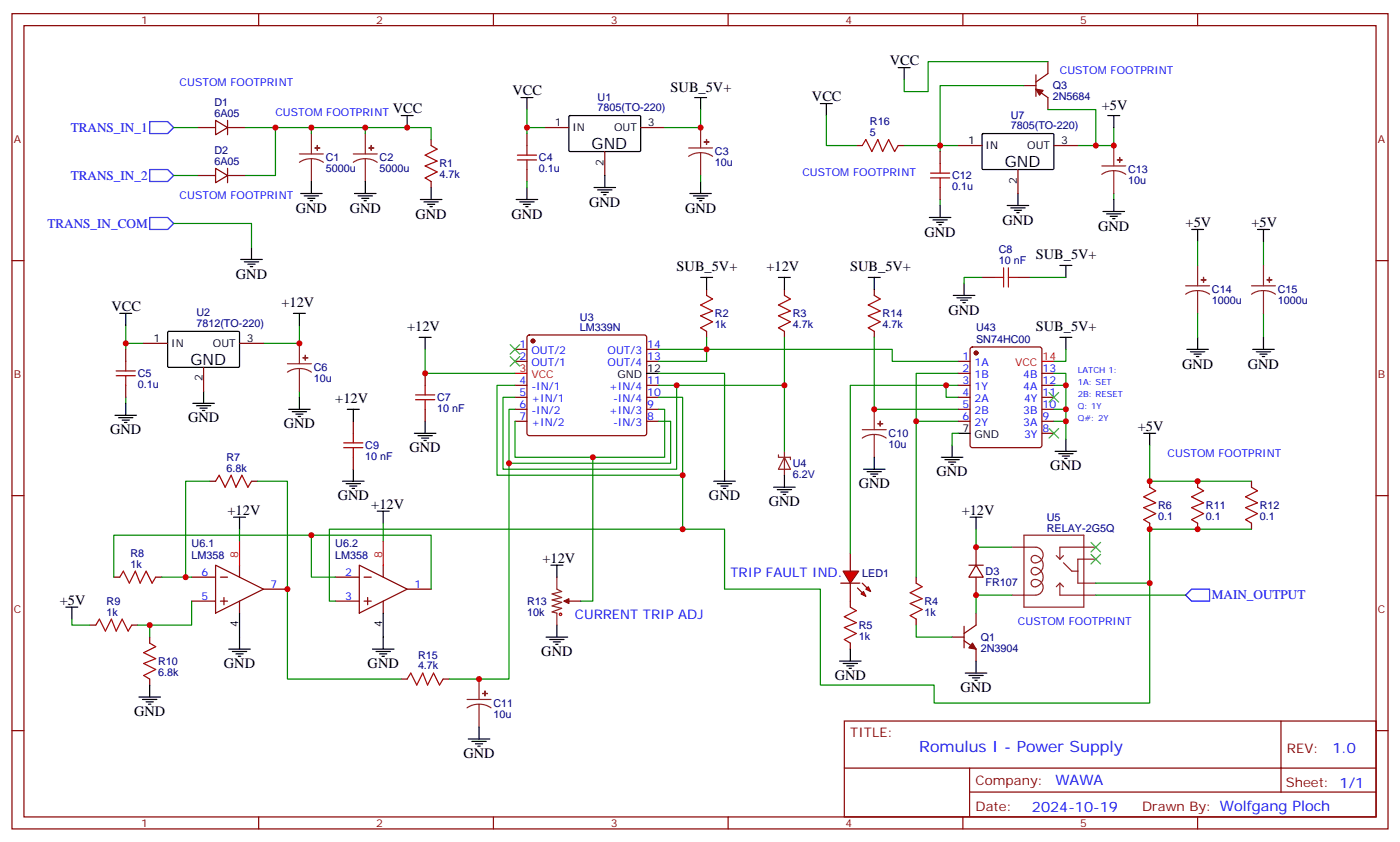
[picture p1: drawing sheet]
<svg xmlns="http://www.w3.org/2000/svg" width="412mm" height="248mm" viewBox="0 0 412 248" stroke-linecap="round" stroke-linejoin="round" font-family="sans-serif">
<g fill="none" stroke="#870000" stroke-width=".35">
<path d="M3.5 4h405.4v239.9h-405.4zM7.1 7.5h398.2v232.9h-398.2zM76.2 4v3.5M145.3 4v3.5M214.5 4v3.5M283.6 4v3.5M352.8 4v3.5M58.2 37.5h5.3M63.5 35.4l3.5 2.1-3.5 2.2zM67 37.5h5.3M67 35.4v4.3M155.2 39.3v3.5"/>
<path d="M160.5 37.5h7.1M188.7 37.5h7.1M58.2 51.6h5.3M63.5 49.5l3.5 2.1-3.5 2.2zM67 49.5v4.3M67 51.6h5.3M127 41.1v1.7M127 53.4v1.8M155.2 49.9v3.5M178.2 44.6v7M3.5 76.7h3.6M405.3 76.7h3.6"/>
<path d="M155.5 98.8l.4-.2h33.9l.5 .2 .2 .5v28.2l-.2 .5-.5 .2h-33.9l-.5-.2-.2-.5v-28.2zM208.1 85.2v1.7M208.1 97.5v1.8M231.1 85.2v1.7M231.1 97.5v1.8M289.3 81.6h3.5M299.9 81.6h3.5M37 102.8v3.5M37 113.4v3.5M42.3 101h7.1M60 108.1v7M70.6 101h7"/>
<path d="M125.2 109.9v3.5M151.7 102.8h3.5M151.7 106.3h3.5M151.7 113.4h3.5M151.7 116.9h3.5M190.5 102.8h3.5M190.5 106.3h3.5M190.5 113.4h3.5M190.5 116.9h3.5M282.2 106.3h3.6M282.2 113.4h3.6M282.2 116.9h3.6"/>
<path d="M282.2 109.9h3.6M286 102.3l.5-.2h19.7l.5 .2 .2 .5v28.2l-.2 .5-.5 .2h-19.7l-.5-.2-.2-.5v-28.2zM306.9 113.4h3.5M306.9 116.9h3.5M306.9 109.9h3.5M125.2 120.4v3.6M151.7 120.4h3.5M151.7 124h3.5M190.5 120.4h3.5M190.5 124h3.5M282.2 120.4h3.6M282.2 124h3.6"/>
<path d="M306.9 120.4h3.5M306.9 124h3.5M306.9 127.5h3.5M3.5 145.8h3.6M405.3 145.8h3.6M269.9 169.8v1.8M285.4 166.3h4.2M287.5 166.3l2.1 3.5h-4.2zM287.5 161v5.3M287.5 169.8v5.3M269.9 182.2v1.7M280.5 187.5h3.5"/>
<path d="M284 188.5l3.5 2.5v3.5M284 184.3v6.3M287.5 180.4v3.5l-3.5 2.5M3.5 215h3.6M248.7 212.2h156.6v28.2h-156.6zM377.3 212.2v20.9M405.3 215h3.6M248.7 226h156.5M285.6 233.1h119.6M285.6 226v14.1M76.2 240.4v3.5M145.3 240.4v3.5"/>
<path d="M214.5 240.4v3.5M283.6 240.4v3.5M352.8 240.4v3.5"/>
</g>
<path d="M44.1 35.8h5.3l1.8 1.7-1.8 1.8h-5.3zM44.1 49.9h5.3l1.8 1.7-1.8 1.8h-5.3zM44.1 64h5.3l1.8 1.8-1.8 1.7h-5.3zM349.2 175.1l1.8-1.7h5.3v3.5h-5.3z" fill="none" stroke="#00f" stroke-width=".35"/>
<g fill="none" stroke="#000" stroke-width=".35">
<path d="M118.2 34h3.5M119.9 34v3.5M153.5 28.7h3.5M155.2 28.7v3.5M167.6 34.2l.3-.2 20.7 .1 .1 .3v10l-.3 .2-20.7-.1-.1-.3zM204.6 28.7h3.5M206.4 28.7v3.5M88.5 56.9h6.4M89.6 57.6h4.2M90.7 58.3h2.1M91.4 59.1h.7M91.7 53.4v3.5"/>
<path d="M104.4 56.9h6.4M105.5 57.6h4.2M106.5 58.3h2.2M107.2 59.1h.7M107.6 53.4v3.5M123.8 58.7h6.4M124.9 59.4h4.2M127 55.2v3.5M152 58.7h6.4M153.1 59.4h4.2M155.2 55.2v3.5M175 55.2h6.3"/>
<path d="M176 55.9h4.3M177.1 56.6h2.1M177.8 57.3h.7M178.2 51.6v3.6M203.2 56.9h6.3M204.3 57.6h4.2M205.3 58.3h2.1M206 59.1h.7M206.4 53.4v3.5M70.9 76.3h6.4M72 77h4.2M73 77.8h2.1"/>
<path d="M73.7 78.5h.7M74.1 72.8v3.5M125.9 60.1h2.2M126.6 60.8h.8M154.2 60.1h2.1M154.9 60.8h.7M312.2 78.1h3.5M314 78.1v3.5M35.3 92.2h3.5M37 92.2v3.5M49.4 97.7l.3-.2 20.7 .1 .2 .3-.1 10-.3 .2-20.6-.1-.2-.3zM86.4 92.2h3.6"/>
<path d="M88.2 92.2v3.5M123.5 99.3h3.5M125.2 99.3v3.5M206.4 81.6h3.5M208.1 81.6v3.6M229.3 81.6h3.5M231.1 81.6v3.6M280.8 86.9h6.4M281.9 87.6h4.2M282.9 88.3h2.1M283.6 89h.7M284 83.4v3.5"/>
<path d="M312.2 99.3h3.5M314 99.3v3.5M37 118.7v3.5M56.8 118.7h6.3M57.9 119.4h4.2M60 115.1v3.6M88.2 116.9v3.5M190.5 109.9h3.5M33.9 122.2h6.3M34.9 122.9h4.3M36 123.6h2.1M36.7 124.3h.7"/>
<path d="M58.9 120.1h2.1M59.6 120.8h.7M85 120.4h6.4M86.1 121.1h4.2M87.1 121.8h2.2M87.8 122.6h.7M122.1 127.5h6.3M123.1 128.2h4.3M124.2 128.9h2.1M124.9 129.6h.7M125.2 124v3.5M213.4 138.1v3.5"/>
<path d="M231.1 139.8v3.6M277.3 134.5h6.3M278.3 135.3h4.3M279.4 136h2.1M280.1 136.7h.7M280.5 131v3.5M282.2 127.5h3.6M310.8 132.8h6.3M311.9 133.5h4.2M312.9 134.2h2.1M313.6 134.9h.7M314 129.3v3.5"/>
<path d="M336.9 127.5h3.5M338.7 127.5v3.5M210.3 141.6h6.3M211.3 142.3h4.2M212.4 143h2.1M213.1 143.7h.7M227.9 143.4h6.3M229 144.1h4.2M230 144.8h2.1M230.7 145.5h.7M285.8 152.2h3.5M287.5 152.2v3.5"/>
<path d="M284.3 198h6.4M285.4 198.8h4.2M286.5 199.5h2.1M287.5 194.5v3.5M287.2 200.2h.7"/>
</g>
<g fill="none" stroke="#008700" stroke-width=".35">
<path d="M51.2 37.5h7M72.3 37.5h8.8v14.1h-8.8M81.1 37.5h26.5v1.8M91.7 37.5v1.8M107.6 37.5h19.4v3.6M155.2 32.2v5.3h5.3M155.2 37.5v1.8M206.4 32.2v5.3h-10.6M51.2 51.6h7M155.2 53.4v1.8M206.4 51.6v1.8M51.2 65.8h22.9v7"/>
<path d="M37 95.7v5.3h5.3M88.2 95.7v5.3h-10.6M208.1 99.3v3.5h-14.1M231.1 99.3v14.1h-31.8M289.3 81.6h-5.3v1.8M303.4 81.6h10.6M37 101v1.8M37 116.9v1.8M88.2 115.1v1.8M125.2 102.8v7.1h26.5M151.7 113.4h-5.3v26.4h54.7v-22.9h-7.1M194 109.9h19.4v28.2"/>
<path d="M194 113.4h5.3v24.7h-51.1v-21.2h3.5M194 106.3h14.1v-3.5h54.7v3.5h19.4M231.1 113.4v19.4M282.2 113.4h-3.5v3.5h3.5M282.2 109.9h-12.3v59.9M310.4 109.9h3.6v19.4M310.4 113.4h3.6M314 102.8v3.5h-3.6M151.7 120.4h-1.8v15.9h47.7v-12.3h-3.6M194 120.4h1.8v14.1h-44.1v-10.5M269.9 124h12.3M282.2 127.5h-1.7v3.5"/>
<path d="M310.4 120.4h3.6M310.4 124h3.6M287.5 155.7v5.3h10.6M298.1 175.1h-10.6v5.3M322.8 175.1h26.4M269.9 183.9v3.6h10.6"/>
</g>
<g fill="none" stroke="#8c2424" stroke-width=".35">
<path d="M91.7 39.3v6M107.6 39.3v6M206.4 37.5v6M88.2 45.3h7M91.7 46.7l-1.8 .2-1.7 .9M91.7 46.7l1.9 .2 1.6 .9M91.7 46.7v6.7M104.1 45.3h7M107.6 46.7l-1.9 .2-1.6 .9M107.6 46.7l1.8 .2 1.7 .9M107.6 46.7v6.7M202.8 43.5h7.1"/>
<path d="M206.4 44.9l-1.9 .3-1.7 .8M206.4 44.9l1.8 .3 1.7 .8M206.4 44.9v6.7M84.7 107h7M88.2 108.4l-1.9 .3-1.6 .8M88.2 108.4l1.8 .3 1.7 .8M88.2 101v6M88.2 108.4v6.7M229.3 133.8v.7h3.5v.8M231.1 134.5l1.7 3.6h-3.5zM231.1 132.8v7M301.6 157.5h17.7v21.1h-17.7z"/>
<path d="M298.1 161h7.1a2.29 2.29 0 0 1 2 2.8 2.29 2.29 0 0 1-3 1.6 1.14 1.14 0 0 1-.2-1.6 1.14 1.14 0 0 1 1.6-.1 2.86 2.86 0 0 1 1.6 3.1 2.86 2.86 0 0 1-2.7 2.3 1.13 1.13 0 0 1-.6-1.6 1.13 1.13 0 0 1 1.7-.3 2.87 2.87 0 0 1 1.6 3.1 2.87 2.87 0 0 1-2.7 2.3 1.1 1.1 0 0 1-.7-1.3 1.1 1.1 0 0 1 1.4-.8 2.3 2.3 0 0 1 2.1 2.3 2.3 2.3 0 0 1-2.1 2.3h-7.1M311.1 163.5l1.1 1M312.2 171.6v3.5h10.6M312.2 171.6l1.1 1M312.2 171.6l-1.1 1M313.3 165.6l2.4 2.5h1.8M313.3 163.5l-1.1 1M322.8 161h-10.6v3.5M322.8 164.5h-5.3v7.1h5.3"/>
</g>
<g fill="#8c2424" stroke="#8c2424" stroke-width=".35">
<path d="M92.8 43.5l1.4 .1z"/>
<path d="M93.5 42.8v1.4z"/>
<path d="M108.7 43.5l1.4 .1z"/>
<path d="M109.3 42.8l.1 1.4z"/>
<path d="M207.4 41.8h1.4z"/>
<path d="M208.1 41.1v1.4z"/>
<path d="M89.3 105.3h1.4z"/>
<path d="M89.9 104.6l.1 1.4z"/>
</g>
<g fill="none" stroke="#a10000" stroke-width=".35">
<path d="M127 42.8l1.8 1.1-3.6 1.7 3.6 1.8-3.6 1.4 3.6 1.8-3.6 1.8 1.8 1M152.4 47.1h5.6M152.4 45.6h5.6M155.2 42.8v2.8M155.2 47.1v2.8M295.6 78.8v5.7M297 78.8v5.7M208.1 86.9l1.8 1.1-3.5 1.7 3.5 1.8-3.5 1.4 3.5 1.8-3.5 1.7 1.7 1.1M231.1 86.9l1.7 1.1-3.5 1.7 3.5 1.8-3.5 1.4 3.5 1.8-3.5 1.7 1.8 1.1M292.8 81.6h2.8M297 81.6h2.9M34.2 110.6h5.7"/>
<path d="M34.2 109.1h5.7M37 106.3v2.8M37 110.6v2.8M122.4 117.6h5.7M122.4 116.2h5.7M125.2 113.4v2.8M125.2 117.6v2.8M269.9 171.6l1.7 1-3.5 1.8 3.5 1.8-3.5 1.4 3.5 1.8-3.5 1.7 1.8 1.1"/>
</g>
<g fill="#870000" stroke="#870000" stroke-width=".35">
<path d="M286.5 189.2l1 1.8-2.1-.4z"/>
<circle cx="157" cy="100.3" r=".53"/>
<circle cx="287.5" cy="103.9" r=".53"/>
</g>
<path d="M151.7 109.9h3.5M306.9 106.3h3.5" fill="none" stroke="#f00" stroke-width=".35"/>
<path d="M321.4 159.6l2.8 2.8M324.2 159.6l-2.8 2.8M321.4 163.1l2.8 2.8M324.2 163.1l-2.8 2.8" fill="none" stroke="#3c3" stroke-width=".35"/>
<g fill="#f00" stroke="#870000" stroke-width=".35">
<path d="M248.4 168.1h4.5l-2.4 3.5z"/>
<path d="M247.6 171.6h5.7z"/>
</g>
<g fill="#870000" stroke="#870000" stroke-width=".35">
<path d="M254 171.6l1.4 1.4z"/>
<path d="M252.6 173l1.4 1.4z"/>
</g>
<g fill="#f00" stroke="#870000" stroke-width=".35">
<path d="M255.1 173.4l.7-.8 .7 1.5z"/>
<path d="M253.6 174.8l.8-.7 .7 1.4z"/>
</g>
<g fill="none" stroke="#870000" stroke-width=".35">
<path d="M308.7 18.1v3.6l-3.5 2.4M301.6 25.2h3.6M305.2 22v6.4M305.2 26.2l3.5 2.5v3.5M252.2 42.8h1.8M264.6 42.8h1.7M276.9 44.6v3.5M276.9 55.2v3.5M282.2 42.8h7.1M299.9 49.9v7M310.4 42.8h7.1M257.5 85.2v1.7"/>
<path d="M257.5 97.5v1.8M104.1 124v3.5M104.1 134.5v3.6M61.7 141.6h1.8M74.1 141.6h1.7M338.7 141.6v1.8M338.7 154v1.7M352.8 141.6v1.8M352.8 154v1.7M368.7 141.6v1.8M368.7 154v1.7M33.5 169.8h1.8"/>
<path d="M45.9 169.8h1.7M56.4 169.8h7.1M56.4 176.9h7.1M63.5 166.3l14.1 7.1-14.1 7zM64.9 169.8h2.1M64.9 176.9h2.1M66 175.8v2.1M70.6 166.3v3.5M70.6 176.9v3.5M77.6 173.4h7.1M98.8 169.8h7M98.8 176.9h7"/>
<path d="M105.8 166.3l14.1 7.1-14.1 7zM107.2 169.8h2.2M107.2 176.9h2.2M108.3 175.8v2.1M112.9 166.3v3.5M112.9 176.9v3.5M119.9 173.4h7.1M167.6 176.9h3.5M250.5 162.8v5.3M250.5 171.6v7M26.5 183.9h1.7M38.8 183.9h1.8"/>
<path d="M44.1 187.5v1.7M44.1 199.8v1.8M118.2 199.8h1.7M130.5 199.8h1.8M250.5 189.2v1.8"/>
</g>
<g fill="none" stroke="#a10000" stroke-width=".35">
<path d="M254 42.8l1.1-1.7 1.7 3.5 1.8-3.5 1.4 3.5 1.8-3.5 1.7 3.5 1.1-1.8M274.1 52.4h5.7M274.1 50.9h5.7M276.9 48.1v2.8M276.9 52.4v2.8M257.5 86.9l1.8 1.1-3.5 1.7 3.5 1.8-3.5 1.4 3.5 1.8-3.5 1.7 1.7 1.1M101.2 131.7h5.7M101.2 130.3h5.7M104.1 127.5v2.8M104.1 131.7v2.8M63.5 141.6l1.1-1.8 1.7 3.6 1.8-3.6 1.4 3.6 1.8-3.6 1.7 3.6 1.1-1.8M338.7 143.4l1.7 1-3.5 1.8 3.5 1.8-3.5 1.4 3.5 1.7-3.5 1.8 1.8 1.1"/>
<path d="M352.8 143.4l1.7 1-3.5 1.8 3.5 1.8-3.5 1.4 3.5 1.7-3.5 1.8 1.8 1.1M368.7 143.4l1.7 1-3.5 1.8 3.5 1.8-3.5 1.4 3.5 1.7-3.5 1.8 1.8 1.1M35.3 169.8l1-1.7 1.8 3.5 1.8-3.5 1.4 3.5 1.7-3.5 1.8 3.5 1.1-1.8M250.5 178.6l1.7 1.1-3.5 1.8 3.5 1.7-3.5 1.4 3.5 1.8-3.5 1.8 1.8 1M28.2 183.9l1.1-1.7 1.7 3.5 1.8-3.5 1.4 3.5 1.8-3.5 1.7 3.5 1.1-1.8M44.1 189.2l1.8 1.1-3.6 1.8 3.6 1.7-3.6 1.4 3.6 1.8-3.6 1.8 1.8 1M119.9 199.8l1.1-1.8 1.8 3.6 1.7-3.6 1.4 3.6 1.8-3.6 1.8 3.6 1-1.8"/>
<circle cx="165.1" cy="180.8" r=".35"/>
</g>
<g fill="none" stroke="#000" stroke-width=".35">
<path d="M264.6 19.9h3.5M266.3 19.9v3.5M241.7 30.5h3.5M243.4 30.5v3.5M289.3 39.5l.3-.2h20.7l.1 .4v10l-.3 .2-20.6-.1-.2-.3zM326.3 34h3.5M328.1 34v3.5M299.9 56.9v3.6M328.1 58.7v3.5M273.8 64h6.3M274.8 64.7h4.2M275.9 65.4h2.1"/>
<path d="M276.6 66.1h.7M276.9 60.5v3.5M296.7 60.5h6.3M297.7 61.2h4.3M298.8 61.9h2.1M299.5 62.6h.7M324.9 62.2h6.4M326 62.9h4.2M327 63.6h2.1M327.7 64.3h.7M351 67.5h3.5M352.8 67.5v3.5"/>
<path d="M370.4 67.5h3.5M372.2 67.5v3.5M255.8 81.6h3.5M257.5 81.6v3.6M352.8 99.3v3.5M372.2 99.3v3.5M349.6 102.8h6.4M350.7 103.5h4.2M351.7 104.2h2.1M352.4 104.9h.7M369 102.8h6.4M370.1 103.5h4.2"/>
<path d="M371.1 104.2h2.1M371.8 104.9h.7M102.3 120.4h3.5M104.1 120.4v3.6M104.1 138.1v3.5M254.4 138.1h6.3M255.4 138.8h4.2M256.5 139.5h2.1M257.5 134.5v3.6M68.8 152.2h3.5M70.6 152.2v3.5M100.9 141.6h6.3"/>
<path d="M102 142.3h4.2M103 143h2.1M103.7 143.7h.7M111.1 150.4h3.6M112.9 150.4v3.6M257.2 140.2h.7M19.4 178.6h3.5M21.2 178.6v3.6M162.3 166.3h3.5M164 166.3v3.5M67.4 191h6.3M68.4 191.7h4.3"/>
<path d="M69.5 192.4h2.1M70.2 193.1h.7M70.6 180.4v10.6M109.7 191h6.4M110.8 191.7h4.2M111.8 192.4h2.1M112.5 193.1h.7M112.9 180.4v10.6M160.9 187.5h6.3M161.9 188.2h4.3M163 188.9h2.1M163.7 189.6h.7"/>
<path d="M164 183.9v3.6M247.3 194.5h6.3M248.4 195.2h4.2M249.4 195.9h2.1M250.1 196.6h.7M250.5 191v3.5M40.9 205.1h6.4M42 205.8h4.2M43 206.5h2.2M43.7 207.2h.7M44.1 201.6v3.5M137.9 217.5h6.4"/>
<path d="M139 218.2h4.2M140.1 218.9h2.1M140.8 219.6h.7M141.1 213.9v3.6"/>
</g>
<g fill="none" stroke="#008700" stroke-width=".35">
<path d="M308.7 18.1h-35.3v8.9h-7.1v-3.6M243.4 34v8.8h8.8M301.6 25.2h-24.7v17.6h-10.6M308.7 32.2h14.1v10.6M328.1 37.5v5.3h-10.6M276.9 58.7v1.8M282.2 42.8h-5.3v1.8M328.1 56.9v1.8M352.8 71v7.1M372.2 71v7.1M257.5 99.3v21.1h24.7M352.8 92.2v7.1"/>
<path d="M372.2 92.2v7.1M278.7 113.4h-28.2v49.4M149.9 136.3v63.5h-17.6M174.6 134.5v42.4h-3.5M201.1 139.8v15.9M338.7 131v10.6h30M61.7 141.6h-7v28.2h1.7M70.6 155.7v3.5M75.8 141.6h8.9v58.2h33.5M91.7 157.5h-58.2v12.3M112.9 154v5.2M368.7 155.7h-30v15.9"/>
<path d="M47.6 169.8h7.1M56.4 176.9v7h-12.3M98.8 169.8h-7.1v-12.3h35.3v15.9M322.8 171.6h15.9v35.3h-63.5v-5.3h-33.5v-28.2h-28.3v-17.7h-116.4v21.2h1.8M21.2 182.2v1.7h5.3M40.6 183.9h3.5v3.6"/>
</g>
<path d="M70.6 159.2v7.1M112.9 159.2v7.1" fill="none" stroke="#f00" stroke-width=".35"/>
<g fill="none" stroke="#8c2424" stroke-width=".35">
<path d="M324.6 48.8h7M328.1 50.2l-1.9 .3-1.6 .8M328.1 50.2l1.8 .3 1.7 .8M328.1 42.8v6M328.1 50.2v6.7M352.8 78.1v6M372.2 78.1v6M349.2 84.1h7.1M352.8 85.5l-1.9 .2-1.7 .9M352.8 85.5l1.8 .3 1.7 .8M352.8 85.5v6.7M368.7 84.1h7"/>
<path d="M372.2 85.5l-1.9 .2-1.6 .9M372.2 85.5l1.8 .3 1.7 .8M372.2 85.5v6.7M254 126.4h7.1M257.5 127.8l-1.8 .3-1.7 .8M257.5 127.8l1.9 .3 1.7 .8M257.5 120.4v6M257.5 127.8v6.7M164 169.8v3.6l1.5 .7-2.9 .7 2.9 1-2.9 .7 2.9 .7-2.9 1.1 2.9 .7-2.9 1.1 1.4 .3v3.5M166.2 176.9h1.4M141.1 199.8v6M137.6 205.8h7"/>
<path d="M141.1 207.2l-1.8 .3-1.7 .8M141.1 207.2l1.9 .3 1.6 .8M141.1 207.2v6.7"/>
</g>
<g fill="#870000" stroke="#870000" stroke-width=".35">
<path d="M166.2 176.9l1.4-.7v1.4z"/>
<path d="M305.2 26.2l2.1 .4-1.1 1.4z"/>
</g>
<g fill="#8c2424" stroke="#8c2424" stroke-width=".35">
<path d="M258.6 124.7h1.4z"/>
<path d="M259.3 124v1.4z"/>
<path d="M142.2 204l1.4 .1z"/>
<path d="M142.8 203.3l.1 1.5z"/>
<path d="M329.1 47.1h1.5z"/>
<path d="M329.8 46.4v1.4z"/>
<path d="M353.8 82.3l1.4 .1z"/>
<path d="M354.5 81.6v1.4z"/>
<path d="M373.2 82.3l1.4 .1z"/>
<path d="M373.9 81.6v1.4z"/>
</g>
<path d="M150.3 101.4l2.8 2.8M150.3 104.9l2.8 2.8M153.1 101.4l-2.8 2.8M153.1 104.9l-2.8 2.8M309 115.5l2.9 2.8M311.9 115.5l-2.9 2.8M309 126.1l2.9 2.8M311.9 126.1l-2.9 2.8" fill="none" stroke="#3c3" stroke-width=".35"/>
<g fill="#c00">
<circle cx="81.1" cy="37.5" r=".88"/>
<circle cx="91.7" cy="37.5" r=".88"/>
<circle cx="107.6" cy="37.5" r=".88"/>
<circle cx="119.9" cy="37.5" r=".88"/>
<circle cx="206.4" cy="37.5" r=".88"/>
<circle cx="155.2" cy="37.5" r=".88"/>
<circle cx="37" cy="101" r=".88"/>
<circle cx="88.2" cy="101" r=".88"/>
<circle cx="208.1" cy="102.8" r=".88"/>
<circle cx="199.3" cy="113.4" r=".88"/>
<circle cx="231.1" cy="113.4" r=".88"/>
<circle cx="314" cy="113.4" r=".88"/>
<circle cx="314" cy="120.4" r=".88"/>
<circle cx="314" cy="124" r=".88"/>
<circle cx="269.9" cy="124" r=".88"/>
<circle cx="287.5" cy="161" r=".88"/>
<circle cx="287.5" cy="175.1" r=".88"/>
<circle cx="278.7" cy="113.4" r=".88"/>
<circle cx="125.2" cy="109.9" r=".88"/>
<circle cx="44.1" cy="183.9" r=".88"/>
<circle cx="338.7" cy="141.6" r=".88"/>
<circle cx="352.8" cy="141.6" r=".88"/>
<circle cx="54.7" cy="169.8" r=".88"/>
<circle cx="91.7" cy="157.5" r=".88"/>
<circle cx="338.7" cy="171.6" r=".88"/>
<circle cx="338.7" cy="155.7" r=".88"/>
<circle cx="352.8" cy="155.7" r=".88"/>
<circle cx="174.6" cy="134.5" r=".88"/>
<circle cx="257.5" cy="120.4" r=".88"/>
<circle cx="149.9" cy="136.3" r=".88"/>
<circle cx="141.1" cy="199.8" r=".88"/>
<circle cx="84.7" cy="173.4" r=".88"/>
<circle cx="201.1" cy="139.8" r=".88"/>
<circle cx="201.1" cy="155.7" r=".88"/>
<circle cx="328.1" cy="42.8" r=".88"/>
<circle cx="276.9" cy="42.8" r=".88"/>
<circle cx="322.8" cy="42.8" r=".88"/>
</g>
<g font-size="4.6">
<text x="174.3" y="43.9">GND</text>
<text x="296" y="49.2">GND</text>
<text x="56.1" y="107.4">GND</text>
</g>
<text font-size="4.6" fill="#00f" x="270.8" y="221.2">Romulus I - Power Supply</text>
<g font-size="4.2">
<text x="262.1" y="19.2">VCC</text>
<text x="151" y="28">VCC</text>
<text x="197.6" y="27">SUB_5V+</text>
<text x="239.2" y="29.8">VCC</text>
<text x="115.7" y="33.3">VCC</text>
<text x="324.6" y="32.2">+5V</text>
<text x="87.1" y="62.6">GND</text>
<text x="103" y="62.6">GND</text>
<text x="122.4" y="64.3">GND</text>
<text x="150.6" y="64.3">GND</text>
<text x="173.6" y="60.8">GND</text>
<text x="201.8" y="62.6">GND</text>
<text x="272.3" y="69.6">GND</text>
<text x="295.3" y="66.1">GND</text>
<text x="323.5" y="67.9">GND</text>
<text x="349.2" y="66.8">+5V</text>
<text x="368.7" y="66.8">+5V</text>
<text x="305.2" y="76.3">SUB_5V+</text>
<text x="69.5" y="82">GND</text>
<text x="199.3" y="79.9">SUB_5V+</text>
<text x="225.8" y="79.9">+12V</text>
<text x="250.5" y="79.9">SUB_5V+</text>
<text x="32.8" y="91.5">VCC</text>
<text x="82.9" y="90.5">+12V</text>
<text x="279.4" y="92.6">GND</text>
<text x="119.9" y="97.5">+12V</text>
<text x="305.2" y="97.5">SUB_5V+</text>
<text x="348.2" y="108.4">GND</text>
<text x="367.6" y="108.4">GND</text>
<text x="98.8" y="118.7">+12V</text>
<text x="55.4" y="124.3">GND</text>
<text x="32.5" y="127.8">GND</text>
<text x="83.6" y="126.1">GND</text>
<text x="335.1" y="126.8">+5V</text>
<text x="120.6" y="133.1">GND</text>
<text x="252.9" y="143.7">GND</text>
<text x="275.9" y="140.2">GND</text>
<text x="309.4" y="138.4">GND</text>
<text x="99.5" y="147.2">GND</text>
<text x="109.4" y="149.7">+12V</text>
<text x="208.8" y="147.2">GND</text>
<text x="226.5" y="149">GND</text>
<text x="67" y="151.5">+12V</text>
<text x="283.3" y="151.5">+12V</text>
<text x="159.8" y="165.6">+12V</text>
<text x="17.6" y="177.9">+5V</text>
<text x="66" y="196.6">GND</text>
<text x="108.3" y="196.6">GND</text>
<text x="159.5" y="193.1">GND</text>
<text x="245.9" y="200.2">GND</text>
<text x="282.9" y="203.7">GND</text>
<text x="39.5" y="210.7">GND</text>
<text x="136.5" y="223.1">GND</text>
</g>
<g font-size="4.2" fill="#00f">
<text x="392.5" y="221.4">1.0</text>
<text x="310.9" y="231">WAWA</text>
<text x="304" y="238.8">2024-10-19</text>
</g>
<g font-size="3.9" fill="#00f">
<text x="20.8" y="38.8">TRANS_IN_1</text>
<text x="20.8" y="52.9">TRANS_IN_2</text>
<text x="14" y="67">TRANS_IN_COM</text>
<text x="215.2" y="169.8">TRIP FAULT IND.</text>
<text x="357" y="176.4">MAIN_OUTPUT</text>
<text x="169.3" y="182.2">CURRENT TRIP ADJ</text>
</g>
<g font-size="3.9" fill="#800">
<text x="250.5" y="216.7">TITLE:</text>
<text x="379.1" y="221.4">REV:</text>
<text x="287.4" y="230.9">Company:</text>
<text x="378.7" y="231.6">Sheet: 1/1</text>
<text x="287.4" y="238.6">Date:</text>
<text x="336.4" y="238.7">Drawn By: Wolfgang Ploch</text>
</g>
<g font-size="3.2" fill="#800">
<text x="41.6" y="7">1</text>
<text x="110.8" y="7">2</text>
<text x="179.9" y="7">3</text>
<text x="249.1" y="7">4</text>
<text x="318.2" y="7">5</text>
<text x="4.1" y="42.1">A</text>
<text x="405.9" y="42.1">A</text>
<text x="4.1" y="111.3">B</text>
<text x="405.9" y="111.3">B</text>
<text x="4.1" y="180.4">C</text>
<text x="405.9" y="180.4">C</text>
<text x="41.6" y="243.4">1</text>
<text x="110.8" y="243.4">2</text>
<text x="179.9" y="243.4">3</text>
<text x="249.1" y="243.4">4</text>
<text x="318.2" y="243.4">5</text>
</g>
<g font-size="3.2" fill="#00f">
<text x="312.2" y="21.7">CUSTOM FOOTPRINT</text>
<text x="52.9" y="25.2">CUSTOM FOOTPRINT</text>
<text x="81.1" y="34">CUSTOM FOOTPRINT</text>
<text x="236.4" y="51.6">CUSTOM FOOTPRINT</text>
<text x="52.9" y="58.7">CUSTOM FOOTPRINT</text>
<text x="153" y="102.4">1</text>
<text x="153" y="106">2</text>
<text x="156.5" y="104.2">OUT/2</text>
<text x="156.5" y="107.7">OUT/1</text>
<text x="179" y="107.7">OUT/4</text>
<text x="179" y="104.2">OUT/3</text>
<text x="190.7" y="106">13</text>
<text x="190.7" y="102.4">14</text>
<text x="283.6" y="106">1</text>
<text x="287.1" y="107.7">1A</text>
<text x="153" y="113">4</text>
<text x="190.7" y="113">11</text>
<text x="283.6" y="109.5">2</text>
<text x="283.6" y="113">3</text>
<text x="287.1" y="111.3">1B</text>
<text x="301.4" y="111.3">4B</text>
<text x="307.1" y="113">12</text>
<text x="307.1" y="109.5">13</text>
<text x="153" y="116.6">5</text>
<text x="156.5" y="114.8">-IN/1</text>
<text x="156.5" y="118.3">+IN/1</text>
<text x="179.4" y="114.8">+IN/4</text>
<text x="180.6" y="118.3">-IN/4</text>
<text x="190.7" y="116.6">10</text>
<text x="283.6" y="116.6">4</text>
<text x="287.1" y="114.8">1Y</text>
<text x="287.1" y="118.3">2A</text>
<text x="301.4" y="114.8">4A</text>
<text x="301.6" y="118.3">4Y</text>
<text x="307.1" y="116.6">11</text>
<text x="153" y="120.1">6</text>
<text x="153" y="123.6">7</text>
<text x="156.5" y="121.8">-IN/2</text>
<text x="156.5" y="125.4">+IN/2</text>
<text x="179.4" y="121.8">+IN/3</text>
<text x="180.6" y="125.4">-IN/3</text>
<text x="190.7" y="123.6">8</text>
<text x="190.7" y="120.1">9</text>
<text x="283.6" y="120.1">5</text>
<text x="283.6" y="123.6">6</text>
<text x="287.1" y="121.8">2B</text>
<text x="287.1" y="125.4">2Y</text>
<text x="301.4" y="121.8">3B</text>
<text x="301.4" y="125.4">3A</text>
<text x="307.1" y="123.6">9</text>
<text x="307.1" y="120.1">10</text>
<text x="301.6" y="128.9">3Y</text>
<text x="307.1" y="127.1">8</text>
<text x="344" y="134.5">CUSTOM FOOTPRINT</text>
<text x="59.4" y="169.5">6</text>
<text x="79.7" y="173">7</text>
<text x="101.7" y="169.5">2</text>
<text x="122.1" y="173">1</text>
<text x="59.4" y="176.5">5</text>
<text x="101.7" y="176.5">3</text>
<text x="299.9" y="183.9">CUSTOM FOOTPRINT</text>
</g>
<g font-size="3.2" fill="#000080">
<text x="176" y="29.6">U1</text>
<text x="310.1" y="29.5">2N5684</text>
<text x="310.1" y="26.3">Q3</text>
<text x="63.2" y="34.4">6A05</text>
<text x="63.2" y="31.2">D1</text>
<text x="176" y="32.8">7805(TO-220)</text>
<text x="297.7" y="34.9">U7</text>
<text x="256.3" y="40">5</text>
<text x="256.3" y="36.9">R16</text>
<text x="297.7" y="38.1">7805(TO-220)</text>
<text x="63.2" y="45.3">D2</text>
<text x="96" y="47.5">C1</text>
<text x="111.8" y="47.5">C2</text>
<text x="158.7" y="47.5">C4</text>
<text x="210.6" y="45.7">C3</text>
<text x="63.2" y="48.5">6A05</text>
<text x="96" y="50.7">5000u</text>
<text x="111.8" y="50.7">5000u</text>
<text x="129.5" y="52.4">4.7k</text>
<text x="129.5" y="49.2">R1</text>
<text x="158.7" y="50.6">0.1u</text>
<text x="210.6" y="48.9">10u</text>
<text x="280.5" y="52.8">C12</text>
<text x="332.3" y="51">C13</text>
<text x="280.5" y="55.9">0.1u</text>
<text x="332.3" y="54.2">10u</text>
<text x="294.2" y="77.8">10 nF</text>
<text x="294.2" y="74.6">C8</text>
<text x="357" y="89.5">1000u</text>
<text x="357" y="86.3">C14</text>
<text x="376.4" y="89.5">1000u</text>
<text x="376.4" y="86.3">C15</text>
<text x="57.9" y="93.1">U2</text>
<text x="170.8" y="94.4">U3</text>
<text x="210.6" y="93.3">R2</text>
<text x="233.5" y="93.3">R3</text>
<text x="260" y="93.3">R14</text>
<text x="57.9" y="96.3">7812(TO-220)</text>
<text x="170.8" y="97.5">LM339N</text>
<text x="210.6" y="96.5">1k</text>
<text x="233.5" y="96.5">4.7k</text>
<text x="260" y="96.5">4.7k</text>
<text x="287.5" y="101">SN74HC00</text>
<text x="287.5" y="97.5">U43</text>
<text x="40.6" y="111">C5</text>
<text x="92.4" y="112.4">10u</text>
<text x="92.4" y="109.2">C6</text>
<text x="40.6" y="114.1">0.1u</text>
<text x="128.8" y="118">C7</text>
<text x="128.8" y="121.2">10 nF</text>
<text x="261.8" y="131.8">10u</text>
<text x="261.8" y="128.6">C10</text>
<text x="66.7" y="135.6">R7</text>
<text x="107.6" y="135.3">10 nF</text>
<text x="107.6" y="132.1">C9</text>
<text x="233.5" y="137.5">U4</text>
<text x="66.7" y="138.8">6.8k</text>
<text x="233.5" y="140.6">6.2V</text>
<text x="341.1" y="149.8">R6</text>
<text x="355.2" y="149.8">R11</text>
<text x="371.1" y="149.8">R12</text>
<text x="308.3" y="153.2">U5</text>
<text x="341.1" y="153">0.1</text>
<text x="355.2" y="153">0.1</text>
<text x="371.1" y="153">0.1</text>
<text x="56.4" y="161">U6.1</text>
<text x="98.8" y="161">U6.2</text>
<text x="308.3" y="156.4">RELAY-2G5Q</text>
<text x="38.5" y="167">1k</text>
<text x="38.5" y="163.9">R8</text>
<text x="56.4" y="164.5">LM358</text>
<text x="98.8" y="164.5">LM358</text>
<text x="254" y="169.8">LED1</text>
<text x="290.3" y="172.4">FR107</text>
<text x="290.3" y="169.2">D3</text>
<text x="31.4" y="177.9">R9</text>
<text x="155.3" y="178.1">R13</text>
<text x="272.3" y="178">R4</text>
<text x="31.4" y="181.1">1k</text>
<text x="155.3" y="181.2">10k</text>
<text x="252.9" y="185.1">R5</text>
<text x="272.3" y="181.2">1k</text>
<text x="252.9" y="188.2">1k</text>
<text x="288.9" y="191.8">2N3904</text>
<text x="288.9" y="188.6">Q1</text>
<text x="46.6" y="195.6">R10</text>
<text x="123.1" y="197">4.7k</text>
<text x="123.1" y="193.8">R15</text>
<text x="46.6" y="198.8">6.8k</text>
<text x="145.3" y="208">C11</text>
<text x="145.3" y="211.2">10u</text>
</g>
<g font-size="3.2">
<text x="163.4" y="37.2">1</text>
<text x="168.6" y="38.6">IN</text>
<text x="180.9" y="38.6">OUT</text>
<text x="190.9" y="37.2">3</text>
<text x="285.1" y="42.5">1</text>
<text x="290.3" y="43.9">IN</text>
<text x="302.6" y="43.9">OUT</text>
<text x="312.6" y="42.5">3</text>
<text x="177.8" y="48.7" transform="rotate(-90 177.8 48.7)">2</text>
<text x="299.5" y="54" transform="rotate(-90 299.5 54)">2</text>
<text x="45.3" y="100.7">1</text>
<text x="72.7" y="100.7">3</text>
<text x="50.4" y="102.1">IN</text>
<text x="62.7" y="102.1">OUT</text>
<text x="59.6" y="112.2" transform="rotate(-90 59.6 112.2)">2</text>
<text x="181.9" y="111.3">GND</text>
<text x="190.7" y="109.5">12</text>
<text x="283.6" y="127.1">7</text>
<text x="287.1" y="128.9">GND</text>
<text x="70.2" y="184.5" transform="rotate(-90 70.2 184.5)">4</text>
<text x="112.5" y="184.5" transform="rotate(-90 112.5 184.5)">4</text>
</g>
<g font-size="3.2" fill="#f00">
<text x="299" y="107.7">VCC</text>
<text x="307.1" y="106">14</text>
<text x="153" y="109.5">3</text>
<text x="156.5" y="111.3">VCC</text>
<text x="70.2" y="164.2" transform="rotate(-90 70.2 164.2)">8</text>
<text x="112.5" y="164.2" transform="rotate(-90 112.5 164.2)">8</text>
</g>
<g font-size="2.5" fill="#00f">
<text x="317.5" y="113.4">1A: SET</text>
<text x="317.5" y="109.9">LATCH 1:</text>
<text x="317.5" y="116.9">2B: RESET</text>
<text x="317.5" y="124">Q#: 2Y</text>
<text x="317.5" y="120.4">Q: 1Y</text>
</g>
</svg>
